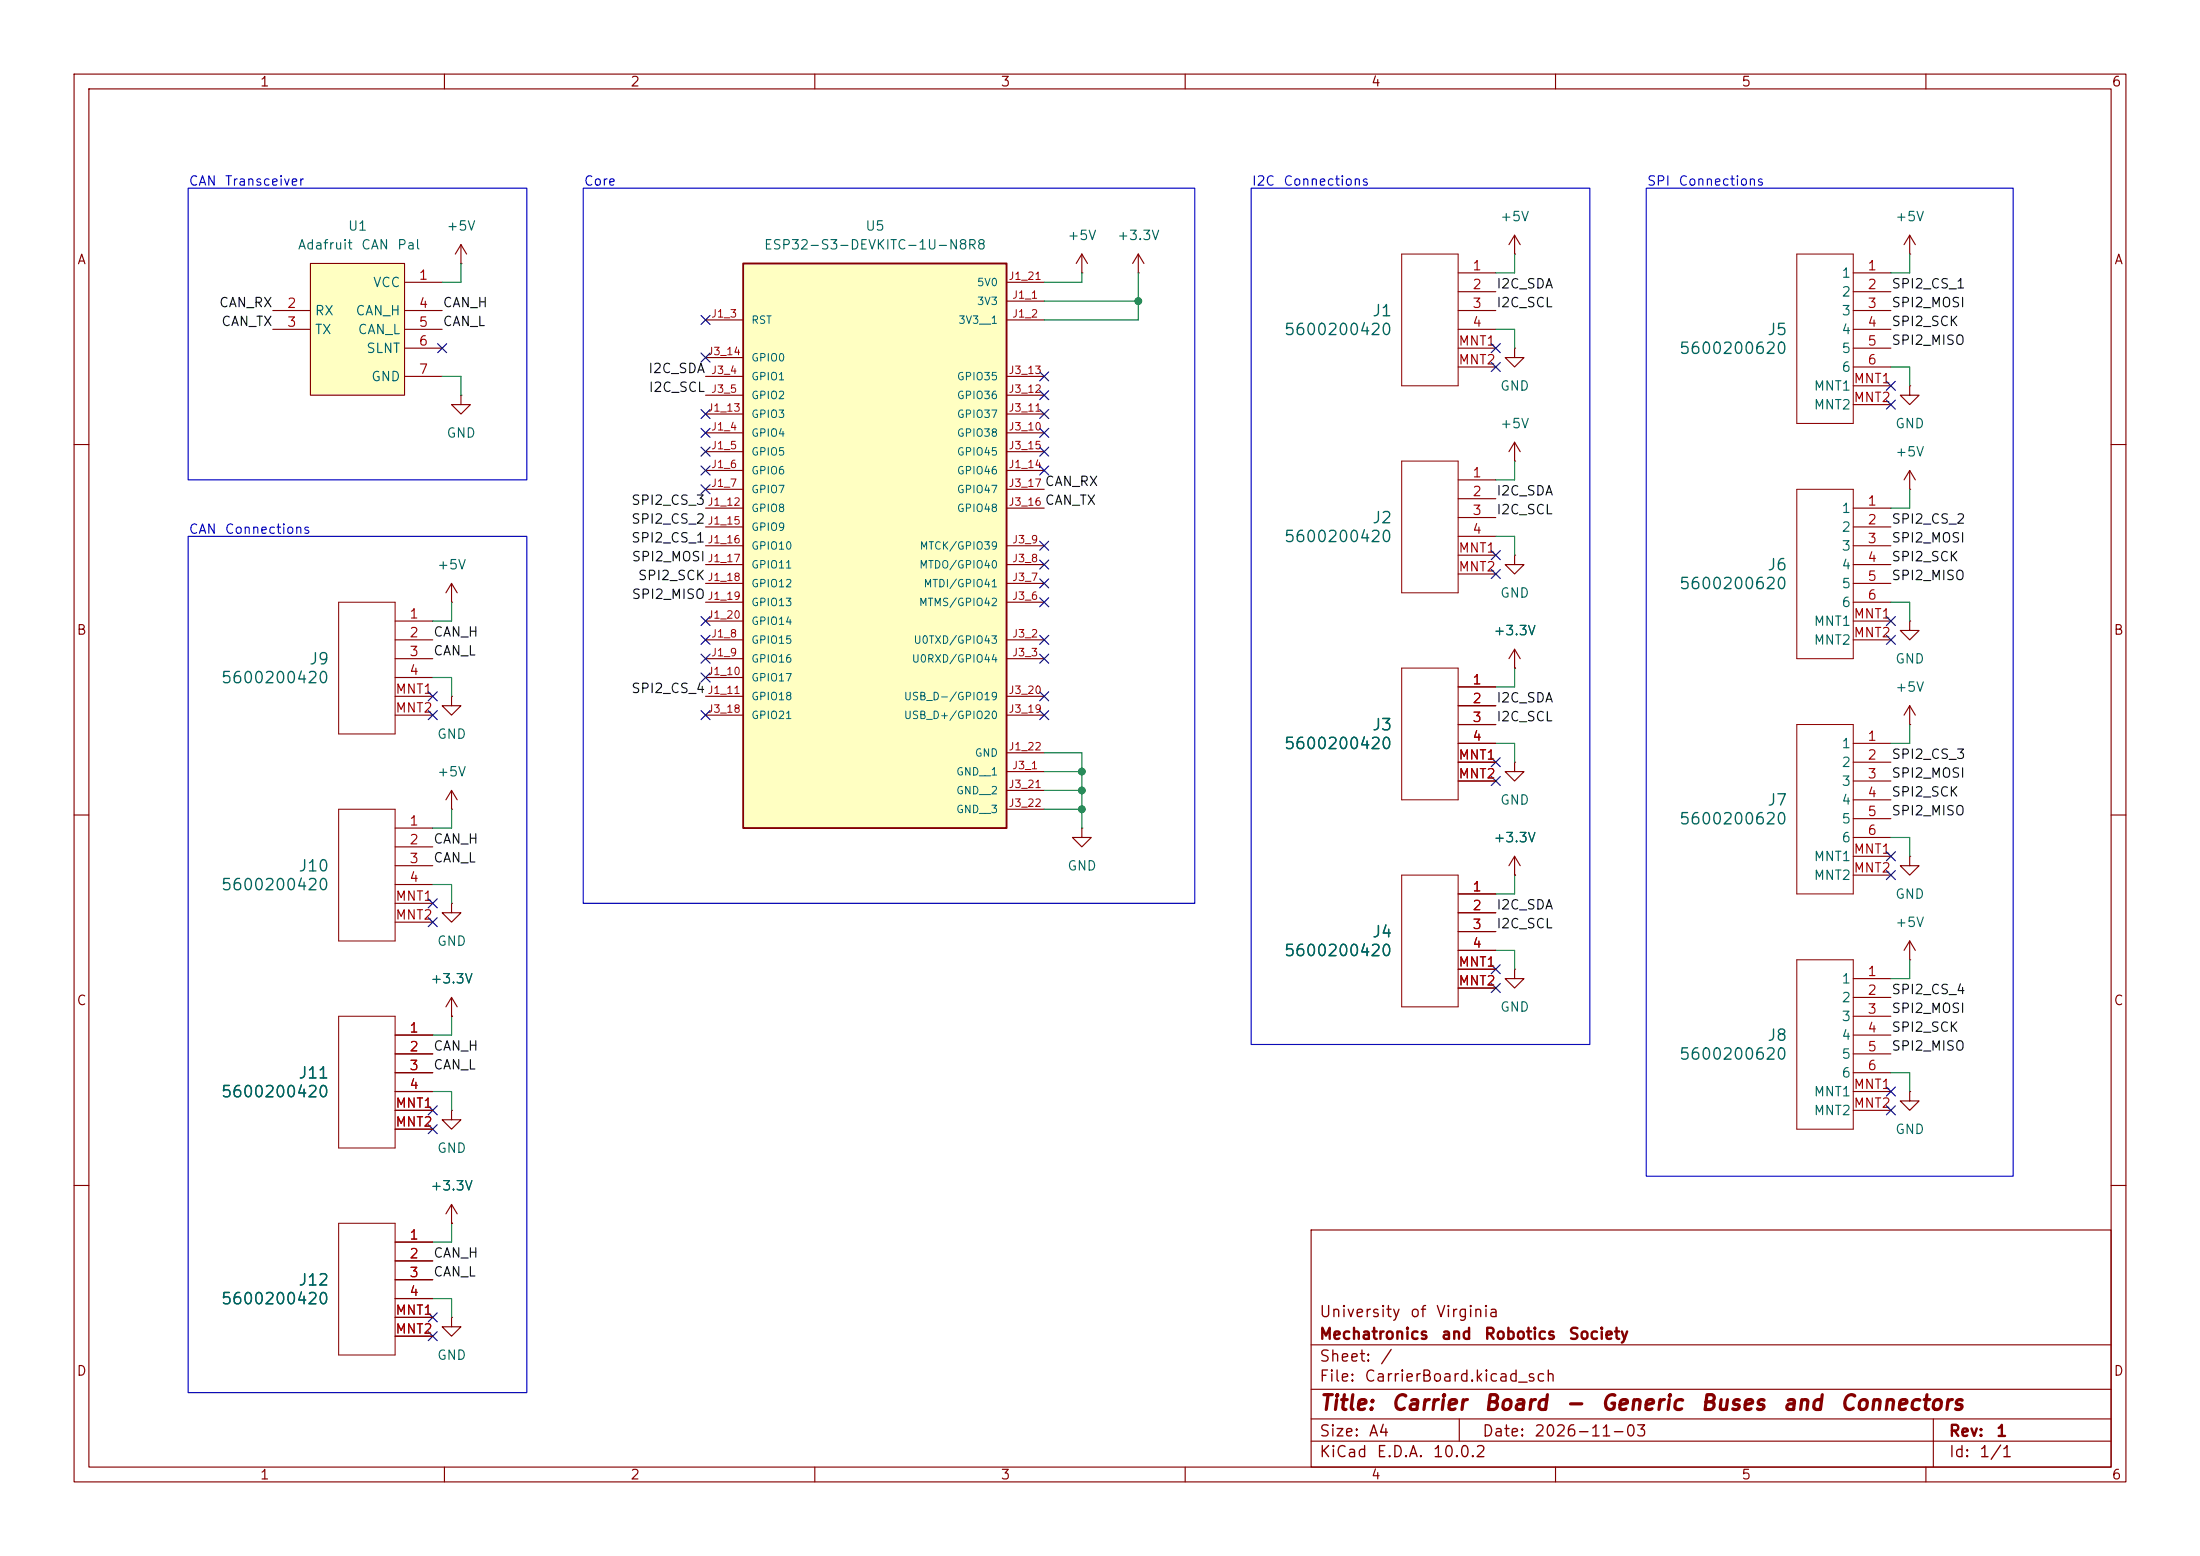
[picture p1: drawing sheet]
<svg xmlns="http://www.w3.org/2000/svg" width="297mm" height="210mm" viewBox="0 0 297 210" stroke-linecap="round" stroke-linejoin="round" font-family="sans-serif">
<g fill="none" stroke="#840000" stroke-width=".15">
<path d="M10 10h277v190h-277zM12 12h273v186h-273zM60 10v2M110 10v2M160 10v2M210 10v2M260 10v2M146 36.8h.1M146 34.3l-.7 1.3M146 34.3l.8 1.3M146 34.3v2.5M153.7 36.8h.1"/>
<path d="M153.7 34.3l-.8 1.3M153.7 34.3l.7 1.3M153.7 34.3v2.5M196.8 36.8h5.1M196.8 39.4h5.1M204.5 34.3h.1M204.5 31.8v2.5M204.5 31.8l-.8 1.2M204.5 31.8l.7 1.2M250.2 36.8h5.1M250.2 39.4h5.1M257.8 34.3h.1"/>
<path d="M257.8 31.8v2.5M257.8 31.8l-.8 1.2M257.8 31.8l.8 1.2M196.8 41.9h5.1M196.8 44.5h5.1M196.8 47h5.1M196.8 49.5h5.1M204.5 47v1.3h1.2l-1.2 1.2-1.3-1.2h1.3M204.5 47h.1M204.5 59.7l-.8 1.3M204.5 59.7l.7 1.3M204.5 59.7v2.5"/>
<path d="M250.2 41.9h5.1M250.2 44.5h5.1M250.2 47h5.1M250.2 49.5h5.1M250.2 52.1h5.1M250.2 54.6h5.1M257.8 52.1v1.2h1.3l-1.3 1.3-1.3-1.3h1.3M257.8 52.1h.1M10 60h2M61 78.7v2.6M61 78.7l-.8 1.3M61 78.7l.7 1.3"/>
<path d="M196.8 64.8h5.1M196.8 67.3h5.1M196.8 69.9h5.1M196.8 72.4h5.1M196.8 74.9h5.1M196.8 77.5h5.1M204.5 62.2h.1M204.5 74.9v1.3h1.2l-1.2 1.3-1.3-1.3h1.3M204.5 74.9h.1M250.2 68.6h5.1M250.2 71.1h5.1M250.2 73.7h5.1"/>
<path d="M250.2 76.2h5.1M250.2 78.7h5.1M257.8 66h.1M257.8 63.5v2.5M257.8 63.5l-.8 1.3M257.8 63.5l.8 1.3M285 60h2M53.3 83.8h5.1M53.3 86.4h5.1M53.3 88.9h5.1M53.3 91.4h5.1M53.3 94h5.1"/>
<path d="M53.3 96.5h5.1M61 94v1.3h1.2l-1.2 1.2-1.3-1.2h1.3M61 94h.1M61 81.3h.1M196.8 92.7h5.1M196.8 95.3h5.1M196.8 97.8h5.1M204.5 90.2h.1M204.5 87.6v2.6M204.5 87.6l-.8 1.3M204.5 87.6l.7 1.3M250.2 83.8h5.1"/>
<path d="M250.2 86.4h5.1M250.2 81.3h5.1M257.8 83.8v1.3h1.3l-1.3 1.3-1.3-1.3h1.3M257.8 83.8h.1M257.8 97.8h.1M257.8 95.3v2.5M257.8 95.3l-.8 1.2M257.8 95.3l.8 1.2M10 110h2M53.3 111.8h5.1M53.3 114.3h5.1M53.3 116.8h5.1"/>
<path d="M53.3 119.4h5.1M61 109.2h.1M61 106.7l-.8 1.3M61 106.7l.7 1.3M61 106.7v2.5M146 111.8v1.2h1.3l-1.3 1.3-1.2-1.3h1.2M146 111.8h.1M196.8 100.3h5.1M196.8 102.9h5.1M196.8 105.4h5.1M204.5 102.9v1.2h1.2l-1.2 1.3-1.3-1.3h1.3M204.5 102.9h.1"/>
<path d="M204.5 118.1h.1M204.5 115.6v2.5M204.5 115.6l-.8 1.2M204.5 115.6l.7 1.2M250.2 100.3h5.1M250.2 102.9h5.1M250.2 105.4h5.1M250.2 108h5.1M250.2 110.5h5.1M250.2 113h5.1M250.2 115.6h5.1M250.2 118.1h5.1"/>
<path d="M285 110h2M53.3 121.9h5.1M53.3 124.5h5.1M61 121.9v1.3h1.2l-1.2 1.3-1.3-1.3h1.3M61 121.9h.1M196.8 120.7h5.1M196.8 123.2h5.1M196.8 125.7h5.1M196.8 128.3h5.1M196.8 130.8h5.1M196.8 133.4h5.1M204.5 130.8v1.3h1.2l-1.2 1.3-1.3-1.3h1.3"/>
<path d="M204.5 130.8h.1M250.2 132.1h5.1M250.2 134.6h5.1M250.2 137.2h5.1M250.2 139.7h5.1M257.8 129.5h.1M257.8 127l-.8 1.3M257.8 127l.8 1.3M257.8 127v2.5M250.2 142.2h5.1M250.2 144.8h5.1M250.2 147.3h5.1"/>
<path d="M250.2 149.9h5.1M257.8 147.3v1.3h1.3l-1.3 1.3-1.3-1.3h1.3M257.8 147.3h.1M10 160h2M177 166h108v32h-108zM285 160h2M60 198v2M110 198v2M160 198v2M177 194.5h108M177 191.5h108M177 187.5h108"/>
<path d="M177 181.5h108M197 191.5v3M210 198v2M260 198v2M261 191.5v6.5"/>
</g>
<path d="M189.2 34.3h7.6v17.8h-7.6zM242.6 34.3h7.6v22.9h-7.6zM189.2 62.2h7.6v17.8h-7.6zM242.6 66h7.6v22.9h-7.6zM45.7 81.3h7.6v17.8h-7.6zM189.2 90.2h7.6v17.8h-7.6zM242.6 97.8h7.6v22.9h-7.6zM45.7 109.2h7.6v17.8h-7.6zM189.2 118.1h7.6v17.8h-7.6zM242.6 129.5h7.6v22.9h-7.6z" fill="none" stroke="#840000" stroke-width=".14"/>
<path d="M41.9 35.6h12.7v17.7h-12.7z" fill="#ffffc2"/>
<path d="M41.9 35.6h12.7v17.7h-12.7zM54.6 38.1h5.1M36.8 41.9h5.1M36.8 44.5h5.1M54.6 41.9h5.1M54.6 44.5h5.1M54.6 47h5.1M54.6 50.8h5.1M62.2 53.3v1.3h1.3l-1.3 1.3-1.2-1.3h1.2M62.2 53.3h.1" fill="none" stroke="#840000" stroke-width=".15"/>
<path d="M100.3 35.6h35.6v76.2h-35.6z" fill="#ffffc2"/>
<path d="M100.3 35.6h35.6v76.2h-35.6z" fill="none" stroke="#840000" stroke-width=".25"/>
<g fill="none" stroke="#840000" stroke-width=".15">
<path d="M62.2 35.6h.1M62.2 33l-.7 1.3M62.2 33l.8 1.3M62.2 33v2.6M135.9 38.1h5.1M95.2 43.2h5.1M95.2 58.4h5.1M95.2 55.9h5.1M95.2 50.8h5.1M95.2 53.3h5.1M95.2 48.3h5.1M135.9 40.6h5.1"/>
<path d="M135.9 43.2h5.1M135.9 58.4h5.1M135.9 55.9h5.1M135.9 50.8h5.1M135.9 53.3h5.1M95.2 61h5.1M95.2 63.5h5.1M95.2 66h5.1M95.2 68.6h5.1M95.2 71.1h5.1M95.2 73.7h5.1M95.2 76.2h5.1"/>
<path d="M95.2 78.7h5.1M135.9 61h5.1M135.9 63.5h5.1M135.9 66h5.1M135.9 68.6h5.1M135.9 73.7h5.1M135.9 76.2h5.1M135.9 78.7h5.1M95.2 86.4h5.1M95.2 88.9h5.1M95.2 91.4h5.1M95.2 94h5.1"/>
<path d="M95.2 81.3h5.1M95.2 83.8h5.1M95.2 96.5h5.1M135.9 86.4h5.1M135.9 88.9h5.1M135.9 94h5.1M135.9 81.3h5.1M135.9 96.5h5.1M196.8 92.7h5.1M196.8 95.3h5.1M196.8 97.8h5.1M204.5 90.2h.1"/>
<path d="M135.9 101.6h5.1M135.9 104.1h5.1M135.9 106.7h5.1M135.9 109.2h5.1M196.8 100.3h5.1M196.8 102.9h5.1M196.8 105.4h5.1M204.5 118.1h.1M257.8 115.6v1.2h1.3l-1.3 1.3-1.3-1.3h1.3M257.8 115.6h.1M53.3 139.7h5.1M61 137.2h.1"/>
<path d="M61 134.6l-.8 1.3M61 134.6l.7 1.3M61 134.6v2.6M196.8 120.7h5.1M196.8 123.2h5.1M196.8 125.7h5.1M196.8 128.3h5.1M196.8 130.8h5.1M196.8 133.4h5.1M53.3 142.2h5.1M53.3 144.8h5.1M53.3 147.3h5.1"/>
<path d="M53.3 149.9h5.1M53.3 152.4h5.1M61 149.9v1.2h1.2l-1.2 1.3-1.3-1.3h1.3M61 149.9h.1M53.3 167.6h5.1M53.3 170.2h5.1M53.3 172.7h5.1M53.3 175.3h5.1M53.3 177.8h5.1M61 177.8v1.3h1.2l-1.2 1.2-1.3-1.2h1.3M61 177.8h.1M61 165.1h.1"/>
<path d="M61 162.6v2.5M61 162.6l-.8 1.2M61 162.6l.7 1.2M53.3 180.3h5.1"/>
</g>
<path d="M45.7 137.2h7.6v17.7h-7.6zM45.7 165.1h7.6v17.8h-7.6z" fill="none" stroke="#840000" stroke-width=".14"/>
<g fill="none" stroke="#009600" stroke-width=".15">
<path d="M62.2 35.6v2.5h-2.5M146 36.8v1.3h-5M153.7 36.8v6.4h-12.7M204.5 34.3v2.5h-2.6M257.8 34.3v2.5h-2.5M59.7 50.8h2.5v2.5M141 40.6h12.7M201.9 44.5h2.6v2.5M255.3 49.5h2.5v2.6M201.9 72.4h2.6v2.5M204.5 62.2v2.6h-2.6M257.8 66v2.6h-2.5"/>
<path d="M58.4 91.4h2.6v2.6M61 81.3v2.5h-2.6M204.5 90.2v2.5h-2.6M255.3 81.3h2.5v2.5M257.8 97.8v2.5h-2.5M58.4 119.4h2.6v2.5M61 109.2v2.6h-2.6M141 101.6h5v10.2M141 109.2h5M141 104.1h5M141 106.7h5M201.9 100.3h2.6v2.6"/>
<path d="M204.5 118.1v2.6h-2.6M255.3 113h2.5v2.6M61 137.2v2.5h-2.6M201.9 128.3h2.6v2.5M257.8 129.5v2.6h-2.5M58.4 147.3h2.6v2.6M255.3 144.8h2.5v2.5M58.4 175.3h2.6v2.5M61 165.1v2.5h-2.6"/>
</g>
<g fill="none" stroke="#000084" stroke-width=".15">
<path d="M59.1 46.4l1.2 1.2M60.3 46.4l-1.2 1.2M94.6 47.7l1.3 1.2M94.6 55.3l1.3 1.2M94.6 42.6l1.3 1.2M94.6 57.8l1.3 1.2M95.9 47.7l-1.3 1.2M95.9 55.3l-1.3 1.2M95.9 42.6l-1.3 1.2M95.9 57.8l-1.3 1.2M140.4 52.7l1.2 1.2M140.4 57.8l1.2 1.2"/>
<path d="M140.4 55.3l1.2 1.2M140.4 50.2l1.2 1.2M141.6 52.7l-1.2 1.2M141.6 57.8l-1.2 1.2M141.6 55.3l-1.2 1.2M141.6 50.2l-1.2 1.2M201.3 48.9l1.2 1.2M201.3 46.4l1.2 1.2M202.5 48.9l-1.2 1.2M202.5 46.4l-1.2 1.2M254.7 51.5l1.2 1.2M254.7 54l1.2 1.2"/>
<path d="M255.9 51.5l-1.2 1.2M255.9 54l-1.2 1.2M94.6 62.9l1.3 1.2M94.6 60.4l1.3 1.2M94.6 65.4l1.3 1.2M95.9 62.9l-1.3 1.2M95.9 60.4l-1.3 1.2M95.9 65.4l-1.3 1.2M140.4 60.4l1.2 1.2M140.4 62.9l1.2 1.2M140.4 78.1l1.2 1.2M140.4 75.6l1.2 1.2"/>
<path d="M140.4 73.1l1.2 1.2M141.6 60.4l-1.2 1.2M141.6 62.9l-1.2 1.2M141.6 78.1l-1.2 1.2M141.6 75.6l-1.2 1.2M141.6 73.1l-1.2 1.2M201.3 76.9l1.2 1.2M201.3 74.3l1.2 1.2M202.5 76.9l-1.2 1.2M202.5 74.3l-1.2 1.2M57.8 93.4l1.2 1.2M57.8 95.9l1.2 1.2"/>
<path d="M59 93.4l-1.2 1.2M59 95.9l-1.2 1.2M94.6 85.8l1.3 1.2M94.6 90.8l1.3 1.2M94.6 88.3l1.3 1.2M94.6 95.9l1.3 1.2M94.6 83.2l1.3 1.2M95.9 85.8l-1.3 1.2M95.9 90.8l-1.3 1.2M95.9 88.3l-1.3 1.2M95.9 95.9l-1.3 1.2M95.9 83.2l-1.3 1.2"/>
<path d="M140.4 93.4l1.2 1.2M140.4 85.8l1.2 1.2M140.4 95.9l1.2 1.2M140.4 88.3l1.2 1.2M140.4 80.7l1.2 1.2M141.6 93.4l-1.2 1.2M141.6 85.8l-1.2 1.2M141.6 95.9l-1.2 1.2M141.6 88.3l-1.2 1.2M141.6 80.7l-1.2 1.2M254.7 85.8l1.2 1.2M254.7 83.2l1.2 1.2"/>
<path d="M255.9 85.8l-1.2 1.2M255.9 83.2l-1.2 1.2M201.3 102.3l1.2 1.2M201.3 104.8l1.2 1.2M202.5 102.3l-1.2 1.2M202.5 104.8l-1.2 1.2M254.7 117.5l1.2 1.2M254.7 115l1.2 1.2M255.9 117.5l-1.2 1.2M255.9 115l-1.2 1.2M57.8 121.3l1.2 1.2M57.8 123.9l1.2 1.2"/>
<path d="M59 121.3l-1.2 1.2M59 123.9l-1.2 1.2M201.3 132.7l1.2 1.3M201.3 130.2l1.2 1.2M202.5 132.7l-1.2 1.3M202.5 130.2l-1.2 1.2M57.8 151.8l1.2 1.2M57.8 149.3l1.2 1.2M59 151.8l-1.2 1.2M59 149.3l-1.2 1.2M254.7 149.3l1.2 1.2M254.7 146.7l1.2 1.2"/>
<path d="M255.9 149.3l-1.2 1.2M255.9 146.7l-1.2 1.2M57.8 177.2l1.2 1.2M57.8 179.7l1.2 1.2M59 177.2l-1.2 1.2M59 179.7l-1.2 1.2"/>
</g>
<path d="M25.4 25.4h45.7v39.4h-45.7zM78.7 25.4h82.6v96.5h-82.6zM168.9 25.4h45.7v115.6h-45.7zM222.2 25.4h49.6v133.4h-49.6zM25.4 72.4h45.7v115.6h-45.7z" fill="none" stroke="#0000c2" stroke-width=".15"/>
<g fill="#009600" stroke="#009600" stroke-width=".14">
<circle cx="146" cy="109.2" r=".46"/>
<circle cx="146" cy="106.7" r=".46"/>
<circle cx="146" cy="104.1" r=".46"/>
<circle cx="153.7" cy="40.6" r=".46"/>
</g>
<g font-size="2" fill="#840000">
<text x="178" y="190.8">Title:</text>
<text x="187.7" y="190.8">Carrier</text>
<text x="200.2" y="190.8">Board</text>
<text x="211.2" y="190.8">-</text>
<text x="216" y="190.8">Generic</text>
<text x="229.4" y="190.8">Buses</text>
<text x="240.5" y="190.8">and</text>
<text x="248.3" y="190.8">Connectors</text>
</g>
<g font-size="1.5" fill="#006464">
<text x="173.2" y="45.6">5600200420</text>
<text x="185.1" y="43.1">J1</text>
<text x="238.5" y="45.6">J5</text>
<text x="226.6" y="48.2">5600200620</text>
<text x="185.1" y="71">J2</text>
<text x="173.2" y="73.6">5600200420</text>
<text x="238.5" y="77.4">J6</text>
<text x="226.6" y="79.9">5600200620</text>
<text x="29.7" y="92.6">5600200420</text>
<text x="41.6" y="90.1">J9</text>
<text x="173.2" y="101.5">5600200420</text>
<text x="185.1" y="99">J3</text>
<text x="226.6" y="111.7">5600200620</text>
<text x="238.5" y="109.1">J7</text>
<text x="40.2" y="118">J10</text>
<text x="29.7" y="120.5">5600200420</text>
<text x="173.2" y="129.4">5600200420</text>
<text x="185.1" y="126.9">J4</text>
<text x="226.6" y="143.4">5600200620</text>
<text x="238.5" y="140.9">J8</text>
<text x="29.7" y="148.5">5600200420</text>
<text x="40.2" y="145.9">J11</text>
<text x="40.2" y="173.9">J12</text>
<text x="29.7" y="176.4">5600200420</text>
</g>
<g font-size="1.5" fill="#840000">
<text x="178" y="178.2">University</text>
<text x="190.2" y="178.2">of</text>
<text x="193.7" y="178.2">Virginia</text>
<text x="178" y="184.2">Sheet:</text>
<text x="178" y="181.2">Mechatronics</text>
<text x="186.2" y="184.2">/</text>
<text x="194.5" y="181.2">and</text>
<text x="200.3" y="181.2">Robotics</text>
<text x="211.7" y="181.2">Society</text>
<text x="178" y="186.9">File:</text>
<text x="184.1" y="186.9">CarrierBoard.kicad_sch</text>
<text x="178" y="197.1">KiCad</text>
<text x="178" y="194.3">Size:</text>
<text x="184.7" y="194.3">A4</text>
<text x="185.7" y="197.1">E.D.A.</text>
<text x="193.3" y="197.1">10.0.2</text>
<text x="200" y="194.3">Date:</text>
<text x="207" y="194.3">2026-11-03</text>
<text x="263" y="194.3">Rev:</text>
<text x="263" y="197.1">Id:</text>
<text x="267.1" y="197.1">1/1</text>
<text x="269.4" y="194.3">1</text>
</g>
<g font-size="1.3" fill="#840000">
<text x="35" y="12">1</text>
<text x="85" y="12">2</text>
<text x="135" y="12">3</text>
<text x="185" y="12">4</text>
<text x="235" y="12">5</text>
<text x="285" y="12">6</text>
<text x="10.3" y="36">A</text>
<text x="285.3" y="36">A</text>
<text x="10.3" y="86">B</text>
<text x="285.3" y="86">B</text>
<text x="10.3" y="136">C</text>
<text x="285.3" y="136">C</text>
<text x="10.3" y="186">D</text>
<text x="285.3" y="186">D</text>
<text x="35" y="200">1</text>
<text x="85" y="200">2</text>
<text x="135" y="200">3</text>
<text x="185" y="200">4</text>
<text x="235" y="200">5</text>
<text x="285" y="200">6</text>
</g>
<g font-size="1.3" fill="#0000c2">
<text x="25.4" y="25.4">CAN</text>
<text x="30.3" y="25.4">Transceiver</text>
<text x="78.7" y="25.4">Core</text>
<text x="168.9" y="25.4">I2C</text>
<text x="173.2" y="25.4">Connections</text>
<text x="222.2" y="25.4">SPI</text>
<text x="226.5" y="25.4">Connections</text>
<text x="25.4" y="72.4">CAN</text>
<text x="30.3" y="72.4">Connections</text>
</g>
<g font-size="1.3" fill="#006464">
<text x="40.1" y="34">Adafruit</text>
<text x="46.9" y="31.5">U1</text>
<text x="48.7" y="34">CAN</text>
<text x="53.5" y="34">Pal</text>
<text x="60.2" y="31.5">+5V</text>
<text x="103" y="34">ESP32-S3-DEVKITC-1U-N8R8</text>
<text x="116.7" y="31.5">U5</text>
<text x="144" y="32.7">+5V</text>
<text x="150.7" y="32.7">+3.3V</text>
<text x="202.4" y="30.2">+5V</text>
<text x="255.8" y="30.2">+5V</text>
<text x="50.3" y="39.1">VCC</text>
<text x="248.5" y="37.8">1</text>
<text x="248.5" y="40.3">2</text>
<text x="42.4" y="42.9">RX</text>
<text x="42.4" y="45.4">TX</text>
<text x="47.9" y="42.9">CAN_H</text>
<text x="48.2" y="45.4">CAN_L</text>
<text x="49.4" y="48">SLNT</text>
<text x="248.5" y="42.9">3</text>
<text x="248.5" y="45.4">4</text>
<text x="248.5" y="48">5</text>
<text x="50" y="51.8">GND</text>
<text x="202.4" y="53">GND</text>
<text x="244.8" y="53">MNT1</text>
<text x="248.5" y="50.5">6</text>
<text x="60.2" y="59.4">GND</text>
<text x="202.4" y="58.1">+5V</text>
<text x="244.8" y="55.6">MNT2</text>
<text x="255.8" y="58.1">GND</text>
<text x="255.8" y="61.9">+5V</text>
<text x="248.5" y="69.6">1</text>
<text x="58.9" y="77.2">+5V</text>
<text x="248.5" y="72.1">2</text>
<text x="248.5" y="74.6">3</text>
<text x="248.5" y="77.2">4</text>
<text x="202.4" y="81">GND</text>
<text x="248.5" y="79.7">5</text>
<text x="248.5" y="82.3">6</text>
<text x="201.5" y="86.1">+3.3V</text>
<text x="244.8" y="84.8">MNT1</text>
<text x="244.8" y="87.3">MNT2</text>
<text x="255.8" y="89.9">GND</text>
<text x="255.8" y="93.7">+5V</text>
<text x="58.9" y="100">GND</text>
<text x="248.5" y="101.3">1</text>
<text x="58.9" y="105.1">+5V</text>
<text x="248.5" y="103.8">2</text>
<text x="248.5" y="106.4">3</text>
<text x="202.4" y="108.9">GND</text>
<text x="248.5" y="108.9">4</text>
<text x="248.5" y="111.5">5</text>
<text x="144" y="117.8">GND</text>
<text x="201.5" y="114">+3.3V</text>
<text x="244.8" y="116.5">MNT1</text>
<text x="244.8" y="119.1">MNT2</text>
<text x="248.5" y="114">6</text>
<text x="255.8" y="125.4">+5V</text>
<text x="255.8" y="121.6">GND</text>
<text x="58.9" y="128">GND</text>
<text x="58" y="133.1">+3.3V</text>
<text x="202.4" y="136.9">GND</text>
<text x="248.5" y="133.1">1</text>
<text x="248.5" y="135.6">2</text>
<text x="248.5" y="138.1">3</text>
<text x="248.5" y="140.7">4</text>
<text x="248.5" y="143.2">5</text>
<text x="244.8" y="148.3">MNT1</text>
<text x="248.5" y="145.8">6</text>
<text x="58.9" y="155.9">GND</text>
<text x="244.8" y="150.8">MNT2</text>
<text x="255.8" y="153.4">GND</text>
<text x="58" y="161">+3.3V</text>
<text x="58.9" y="183.9">GND</text>
</g>
<g font-size="1.3" fill="#0f0f0f">
<text x="29.5" y="41.8">CAN_RX</text>
<text x="59.7" y="41.8">CAN_H</text>
<text x="201.9" y="39.2">I2C_SDA</text>
<text x="201.9" y="41.8">I2C_SCL</text>
<text x="255.3" y="39.2">SPI2_CS_1</text>
<text x="255.3" y="41.8">SPI2_MOSI</text>
<text x="29.8" y="44.3">CAN_TX</text>
<text x="59.7" y="44.3">CAN_L</text>
<text x="255.3" y="44.3">SPI2_SCK</text>
<text x="255.3" y="46.9">SPI2_MISO</text>
<text x="87.4" y="50.7">I2C_SDA</text>
<text x="87.5" y="53.2">I2C_SCL</text>
<text x="141" y="65.9">CAN_RX</text>
<text x="85.1" y="68.5">SPI2_CS_3</text>
<text x="85.1" y="71">SPI2_CS_2</text>
<text x="141" y="68.5">CAN_TX</text>
<text x="201.9" y="67.2">I2C_SDA</text>
<text x="201.9" y="69.7">I2C_SCL</text>
<text x="255.3" y="71">SPI2_CS_2</text>
<text x="85.1" y="73.5">SPI2_CS_1</text>
<text x="85.2" y="76.1">SPI2_MOSI</text>
<text x="255.3" y="73.5">SPI2_MOSI</text>
<text x="255.3" y="76.1">SPI2_SCK</text>
<text x="85.2" y="81.2">SPI2_MISO</text>
<text x="86" y="78.6">SPI2_SCK</text>
<text x="255.3" y="78.6">SPI2_MISO</text>
<text x="58.4" y="88.8">CAN_L</text>
<text x="58.4" y="86.2">CAN_H</text>
<text x="85.1" y="93.9">SPI2_CS_4</text>
<text x="201.9" y="95.1">I2C_SDA</text>
<text x="201.9" y="97.7">I2C_SCL</text>
<text x="255.3" y="107.8">SPI2_SCK</text>
<text x="255.3" y="102.7">SPI2_CS_3</text>
<text x="255.3" y="105.3">SPI2_MOSI</text>
<text x="255.3" y="110.4">SPI2_MISO</text>
<text x="58.4" y="116.7">CAN_L</text>
<text x="58.4" y="114.2">CAN_H</text>
<text x="201.9" y="125.6">I2C_SCL</text>
<text x="201.9" y="123.1">I2C_SDA</text>
<text x="255.3" y="134.5">SPI2_CS_4</text>
<text x="255.3" y="137">SPI2_MOSI</text>
<text x="58.4" y="142.1">CAN_H</text>
<text x="255.3" y="139.6">SPI2_SCK</text>
<text x="255.3" y="142.1">SPI2_MISO</text>
<text x="58.4" y="144.7">CAN_L</text>
<text x="58.4" y="172.6">CAN_L</text>
<text x="58.4" y="170.1">CAN_H</text>
</g>
<g font-size="1.3" fill="#a90000">
<text x="38.7" y="41.9">2</text>
<text x="56.4" y="38.1">1</text>
<text x="56.4" y="41.9">4</text>
<text x="198.7" y="36.8">1</text>
<text x="198.7" y="39.3">2</text>
<text x="198.7" y="41.9">3</text>
<text x="252" y="36.8">1</text>
<text x="252" y="39.3">2</text>
<text x="252" y="41.9">3</text>
<text x="38.7" y="44.4">3</text>
<text x="56.4" y="44.4">5</text>
<text x="56.4" y="47">6</text>
<text x="196.8" y="47">MNT1</text>
<text x="198.7" y="44.4">4</text>
<text x="252" y="44.4">4</text>
<text x="252" y="47">5</text>
<text x="56.4" y="50.8">7</text>
<text x="196.8" y="49.5">MNT2</text>
<text x="250.1" y="52">MNT1</text>
<text x="252" y="49.5">6</text>
<text x="250.1" y="54.6">MNT2</text>
<text x="198.7" y="64.7">1</text>
<text x="198.7" y="67.3">2</text>
<text x="198.7" y="69.8">3</text>
<text x="252" y="68.6">1</text>
<text x="252" y="71.1">2</text>
<text x="196.8" y="74.9">MNT1</text>
<text x="196.8" y="77.4">MNT2</text>
<text x="198.7" y="72.4">4</text>
<text x="252" y="73.6">3</text>
<text x="252" y="76.2">4</text>
<text x="55.2" y="83.8">1</text>
<text x="250.1" y="83.8">MNT1</text>
<text x="252" y="78.7">5</text>
<text x="252" y="81.3">6</text>
<text x="55.2" y="86.3">2</text>
<text x="55.2" y="88.9">3</text>
<text x="250.1" y="86.3">MNT2</text>
<text x="53.3" y="94">MNT1</text>
<text x="55.2" y="91.4">4</text>
<text x="198.7" y="92.7">1</text>
<text x="198.7" y="95.2">2</text>
<text x="53.3" y="96.5">MNT2</text>
<text x="198.7" y="97.8">3</text>
<text x="198.7" y="100.3">4</text>
<text x="252" y="100.3">1</text>
<text x="196.8" y="102.8">MNT1</text>
<text x="196.8" y="105.4">MNT2</text>
<text x="252" y="102.8">2</text>
<text x="252" y="105.4">3</text>
<text x="252" y="107.9">4</text>
<text x="55.2" y="111.7">1</text>
<text x="252" y="110.5">5</text>
<text x="252" y="113">6</text>
<text x="55.2" y="114.3">2</text>
<text x="55.2" y="116.8">3</text>
<text x="55.2" y="119.4">4</text>
<text x="250.1" y="115.5">MNT1</text>
<text x="250.1" y="118.1">MNT2</text>
<text x="53.3" y="121.9">MNT1</text>
<text x="53.3" y="124.4">MNT2</text>
<text x="198.7" y="120.6">1</text>
<text x="198.7" y="123.2">2</text>
<text x="198.7" y="125.7">3</text>
<text x="196.8" y="130.8">MNT1</text>
<text x="198.7" y="128.2">4</text>
<text x="196.8" y="133.3">MNT2</text>
<text x="252" y="132.1">1</text>
<text x="252" y="134.6">2</text>
<text x="252" y="137.1">3</text>
<text x="55.2" y="139.7">1</text>
<text x="55.2" y="142.2">2</text>
<text x="252" y="139.7">4</text>
<text x="252" y="142.2">5</text>
<text x="53.3" y="149.8">MNT1</text>
<text x="55.2" y="144.8">3</text>
<text x="55.2" y="147.3">4</text>
<text x="250.1" y="147.3">MNT1</text>
<text x="250.1" y="149.8">MNT2</text>
<text x="252" y="144.8">6</text>
<text x="53.3" y="152.4">MNT2</text>
<text x="55.2" y="167.6">1</text>
<text x="55.2" y="170.2">2</text>
<text x="55.2" y="172.7">3</text>
<text x="53.3" y="177.8">MNT1</text>
<text x="55.2" y="175.2">4</text>
<text x="53.3" y="180.3">MNT2</text>
</g>
<g font-size="1" fill="#006464">
<text x="131.8" y="41.4">3V3</text>
<text x="131.8" y="38.9">5V0</text>
<text x="101.3" y="44">RST</text>
<text x="129.3" y="44">3V3__1</text>
<text x="101.3" y="51.6">GPIO1</text>
<text x="101.3" y="49">GPIO0</text>
<text x="129.1" y="51.6">GPIO35</text>
<text x="101.3" y="59.2">GPIO4</text>
<text x="101.3" y="56.7">GPIO3</text>
<text x="101.3" y="54.1">GPIO2</text>
<text x="129.1" y="59.2">GPIO38</text>
<text x="129.1" y="56.7">GPIO37</text>
<text x="129.1" y="54.1">GPIO36</text>
<text x="101.3" y="61.7">GPIO5</text>
<text x="101.3" y="64.3">GPIO6</text>
<text x="129.1" y="64.3">GPIO46</text>
<text x="129.1" y="61.7">GPIO45</text>
<text x="101.3" y="66.8">GPIO7</text>
<text x="101.3" y="69.4">GPIO8</text>
<text x="101.3" y="71.9">GPIO9</text>
<text x="129.1" y="69.4">GPIO48</text>
<text x="129.1" y="66.8">GPIO47</text>
<text x="101.3" y="74.4">GPIO10</text>
<text x="101.3" y="77">GPIO11</text>
<text x="124" y="77">MTDO/GPIO40</text>
<text x="124.1" y="74.4">MTCK/GPIO39</text>
<text x="101.3" y="79.5">GPIO12</text>
<text x="101.3" y="82.1">GPIO13</text>
<text x="124" y="82.1">MTMS/GPIO42</text>
<text x="124.6" y="79.5">MTDI/GPIO41</text>
<text x="101.3" y="87.1">GPIO15</text>
<text x="101.3" y="89.7">GPIO16</text>
<text x="101.3" y="84.6">GPIO14</text>
<text x="123" y="89.7">U0RXD/GPIO44</text>
<text x="123.3" y="87.1">U0TXD/GPIO43</text>
<text x="101.3" y="92.2">GPIO17</text>
<text x="101.3" y="94.8">GPIO18</text>
<text x="121.9" y="94.8">USB_D-/GPIO19</text>
<text x="101.3" y="97.3">GPIO21</text>
<text x="121.9" y="97.3">USB_D+/GPIO20</text>
<text x="129" y="104.9">GND__1</text>
<text x="129" y="107.5">GND__2</text>
<text x="131.5" y="102.4">GND</text>
<text x="129" y="110">GND__3</text>
</g>
<g font-size="1" fill="#a90000">
<text x="136.1" y="38">J1_21</text>
<text x="136.6" y="40.6">J1_1</text>
<text x="95.9" y="43.1">J1_3</text>
<text x="136.6" y="43.1">J1_2</text>
<text x="95.4" y="48.2">J3_14</text>
<text x="95.9" y="50.7">J3_4</text>
<text x="95.9" y="53.3">J3_5</text>
<text x="136.1" y="53.3">J3_12</text>
<text x="136.1" y="50.7">J3_13</text>
<text x="95.4" y="55.8">J1_13</text>
<text x="95.9" y="58.3">J1_4</text>
<text x="136.1" y="58.3">J3_10</text>
<text x="136.1" y="55.8">J3_11</text>
<text x="95.9" y="60.9">J1_5</text>
<text x="95.9" y="63.4">J1_6</text>
<text x="95.9" y="66">J1_7</text>
<text x="136.1" y="63.4">J1_14</text>
<text x="136.1" y="60.9">J3_15</text>
<text x="136.1" y="66">J3_17</text>
<text x="95.4" y="68.5">J1_12</text>
<text x="95.4" y="71">J1_15</text>
<text x="136.1" y="68.5">J3_16</text>
<text x="95.4" y="73.6">J1_16</text>
<text x="95.4" y="76.1">J1_17</text>
<text x="136.6" y="76.1">J3_8</text>
<text x="136.6" y="73.6">J3_9</text>
<text x="95.4" y="78.7">J1_18</text>
<text x="95.4" y="81.2">J1_19</text>
<text x="95.4" y="83.7">J1_20</text>
<text x="136.6" y="81.2">J3_6</text>
<text x="136.6" y="78.7">J3_7</text>
<text x="95.9" y="86.3">J1_8</text>
<text x="95.9" y="88.8">J1_9</text>
<text x="136.6" y="86.3">J3_2</text>
<text x="136.6" y="88.8">J3_3</text>
<text x="95.4" y="91.4">J1_10</text>
<text x="95.4" y="93.9">J1_11</text>
<text x="136.1" y="93.9">J3_20</text>
<text x="95.4" y="96.4">J3_18</text>
<text x="136.1" y="101.5">J1_22</text>
<text x="136.1" y="96.4">J3_19</text>
<text x="136.1" y="106.6">J3_21</text>
<text x="136.6" y="104.1">J3_1</text>
<text x="136.1" y="109.1">J3_22</text>
</g>
</svg>
